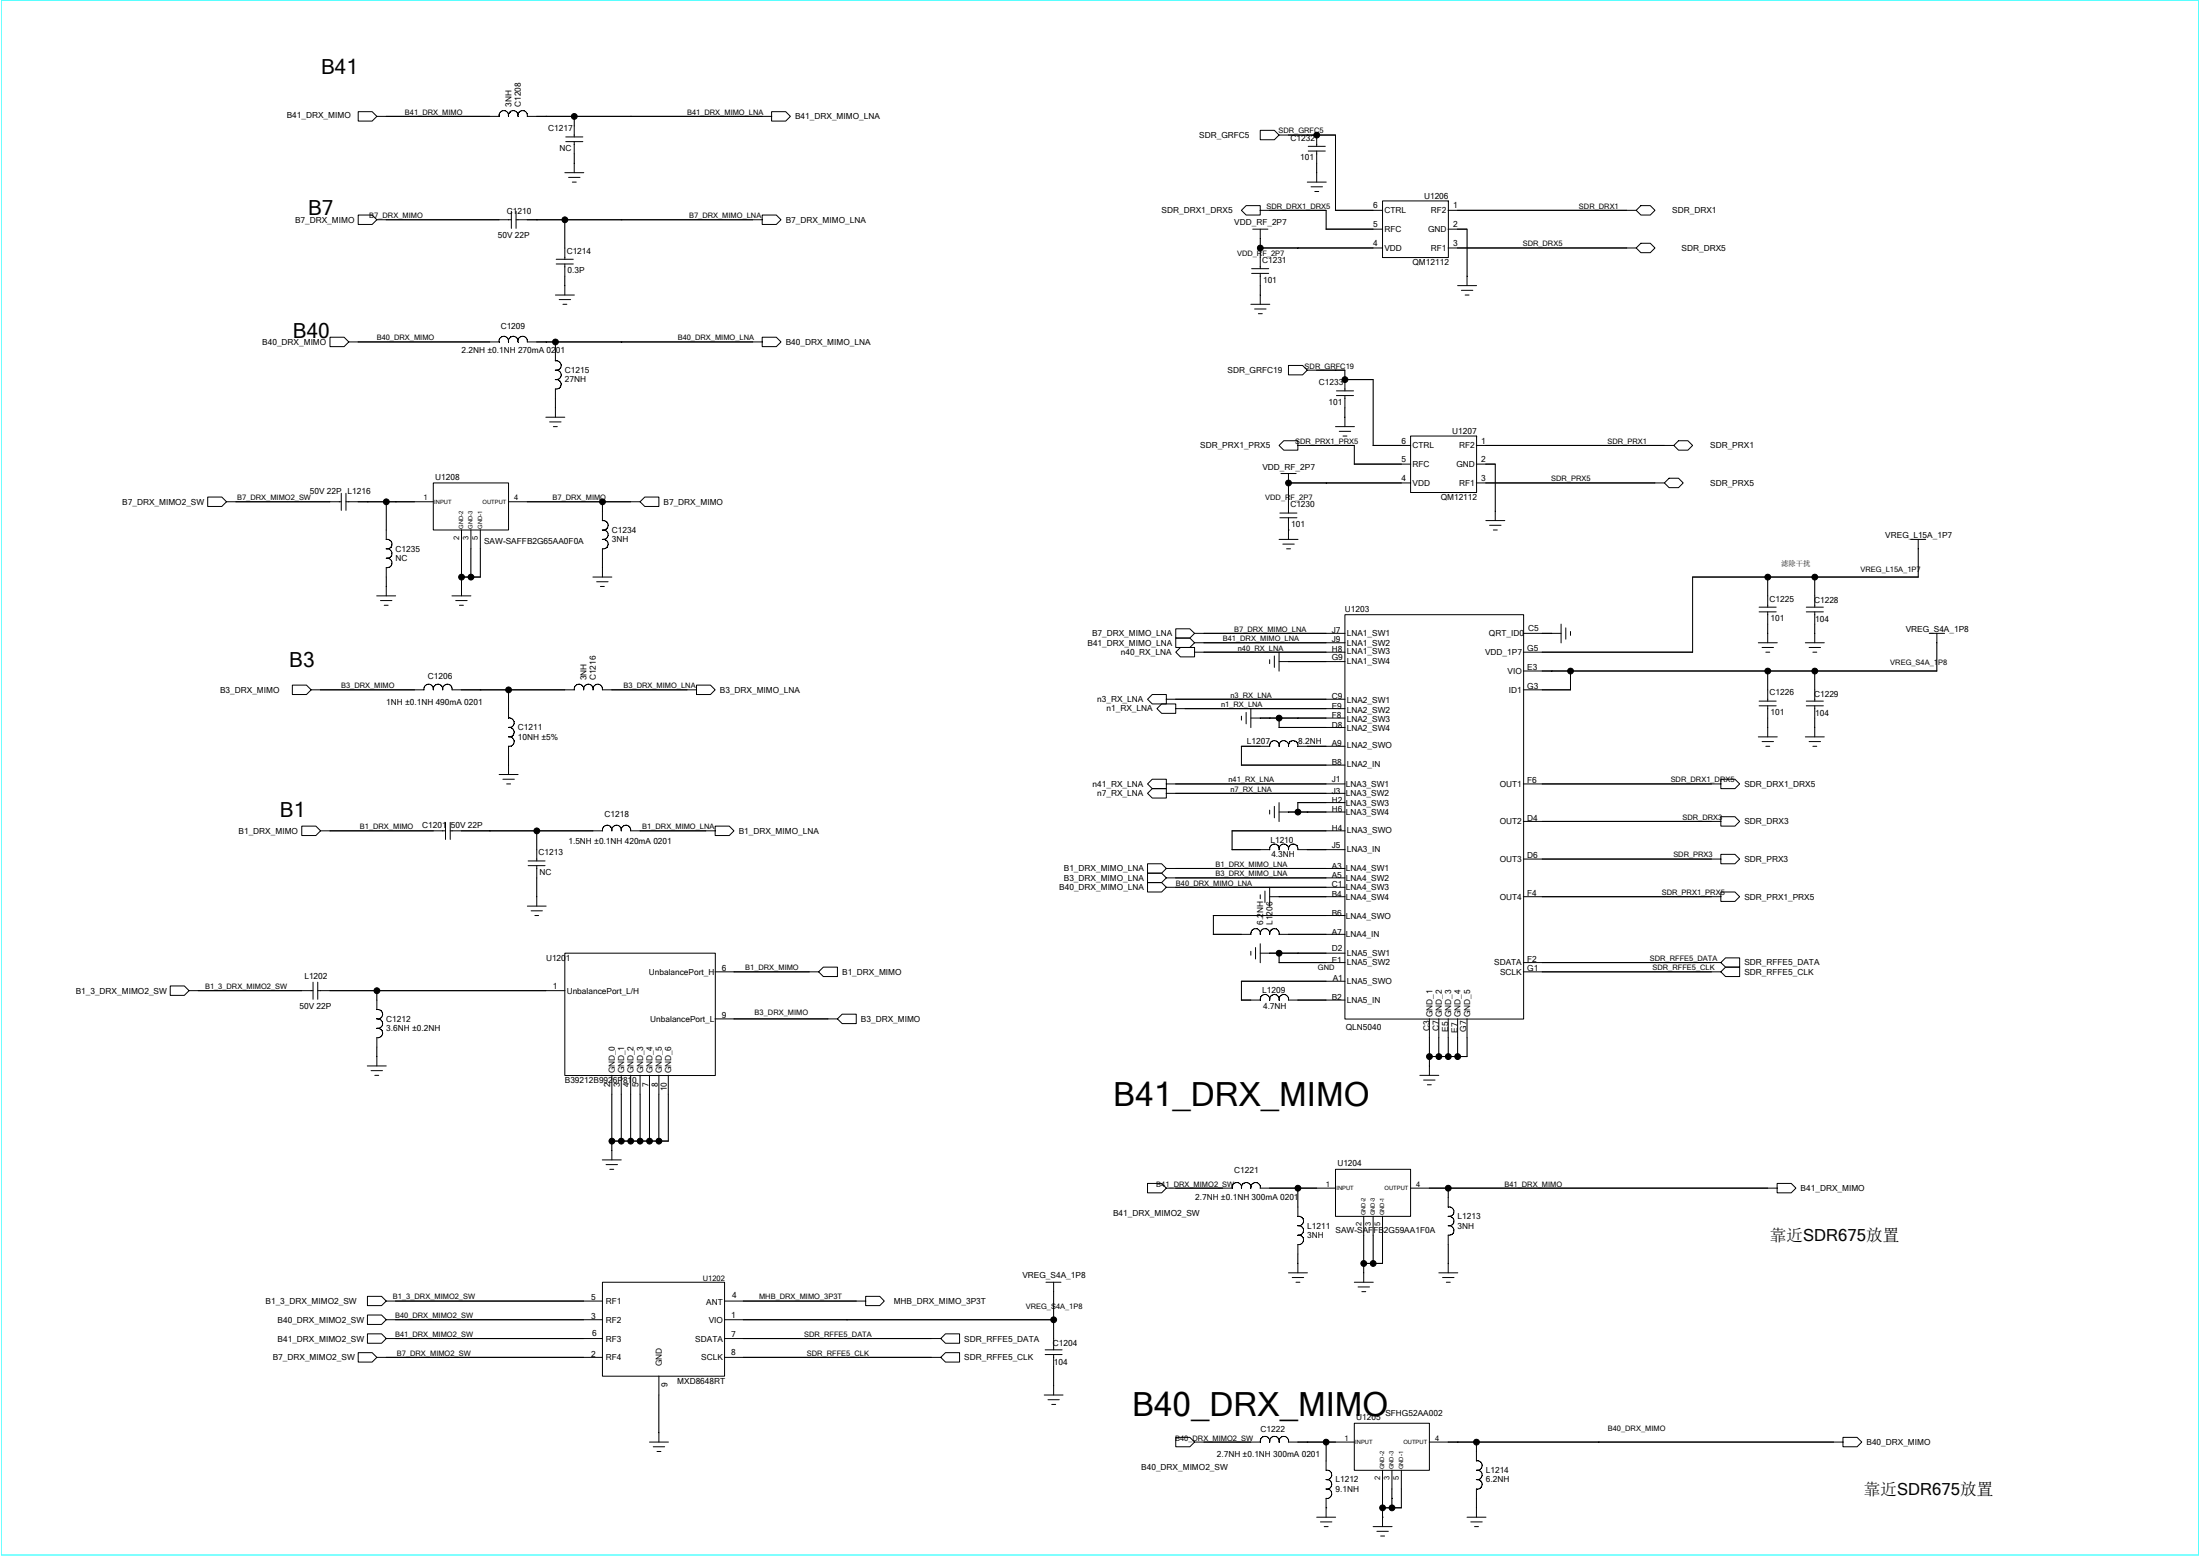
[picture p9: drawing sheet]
<svg xmlns="http://www.w3.org/2000/svg" width="297mm" height="210mm" viewBox="0 0 297 210" stroke-linecap="round" stroke-linejoin="round" font-family="sans-serif">
<path d="M.1 0h296.8v209.8h-296.8z" fill="none" stroke="#0ff" stroke-width=".14"/>
<g fill="none" stroke="#000" stroke-width=".14">
<path d="M48.4 15.1h1.8l.7 .6-.7 .6h-1.8zM68.7 15.5a.63 .63 0 0 0-.8-.6 .63 .63 0 0 0-.5 .8h-16.5M68.7 15.5v.2a.64 .64 0 0 1 .5-.8 .64 .64 0 0 1 .7 .6M69.9 15.5v.2a.64 .64 0 0 1 .6-.8 .64 .64 0 0 1 .7 .6M71.2 15.5v.2h33M76.4 19.1h2.3M76.4 18.5h2.3M77.5 15.7v2.8M77.5 19.1v4.2M104.2 15.1h1.9l.6 .6-.6 .6h-1.9zM170.2 17.6h1.9l.6 .6-.6 .7h-1.9zM172.7 18.2h7.6v10.2"/>
<path d="M176.6 19.7h2.3M177.8 18.2v1.5M48.4 29h1.8l.7 .7-.7 .6h-1.8zM50.9 29.7h18.1M69 28.5v2.3M69.7 29.7h33.2M69.7 28.5v2.3M75 39.8h2.6M75.1 35.6h2.3M75.1 35h2.3M76.3 23.3h2.5M76.3 29.7v5.3"/>
<path d="M76.3 35.6v4.2M76.8 23.9h1.5M77.3 24.6h.5M102.9 29h1.9l.6 .7-.6 .6h-1.9zM168.3 27.7h1.9v1.3h-1.9l-.7-.6zM169 36.9h2.3M169 36.3h2.3M169.1 30.9h2.1M170.1 33.5h16.6M170.1 28.4h8.9v2.5M170.2 30.9v5.4M170.2 36.9v4.2"/>
<path d="M176.5 24.6h2.6M176.6 20.4h2.3M177 25.2h1.6M177.5 25.8h.6M177.8 20.4v4.2M179 30.9h7.7M180.3 28.4h6.4M186.7 27.1h8.9v7.7h-8.9zM195.5 33.5h25.4M195.5 28.4h25.4M195.5 30.9h2.6v7.6M195.6 27.1h.1"/>
<path d="M196.8 38.5h2.6M197.3 39.2h1.6M197.8 39.8h.5M221.5 32.8h1.3l.7 .7-.7 .6h-1.3l-.6-.6zM221.5 27.7h1.3l.7 .7-.7 .6h-1.3l-.6-.6zM44.6 45.5h1.9l.6 .6-.6 .7h-1.9zM68.7 46v.1a.64 .64 0 0 1 .5-.7 .64 .64 0 0 1 .7 .6M68.7 46a.63 .63 0 0 0-.8-.6 .63 .63 0 0 0-.5 .7h-20.3M69.9 46v.1a.64 .64 0 0 1 .6-.7 .64 .64 0 0 1 .7 .6M71.2 46v.1h31.7M73.7 56.3h2.6M74.2 56.9h1.6"/>
<path d="M74.7 57.6h.5M75 50a.65 .65 0 0 1 .8 .5 .65 .65 0 0 1-.6 .7M75 48.7a.65 .65 0 0 1 .8 .5 .65 .65 0 0 1-.6 .8M75 51.2a.65 .65 0 0 1 .8 .5 .65 .65 0 0 1-.6 .8M75 46.1v2.6M75.2 52.5h-.2v3.8M75.5 40.4h1.5M76 41.1h.5M102.9 45.5h1.9l.6 .6-.6 .7h-1.9zM168.9 41.1h2.5M169.4 41.7h1.5M169.9 42.3h.5"/>
<path d="M173.3 59.5h1.9v1.2h-1.9l-.6-.6zM174 49.3h1.9l.6 .7-.6 .6h-1.9zM176.5 50h5.1v2.7M180.3 57.6h2.6M180.4 53.4h2.3M180.4 52.7h2.3M180.8 58.2h1.6M181.3 58.8h.6M181.6 51.2h3.8v8.9M181.6 53.4v4.2M190.5 58.8h8.9v7.7h-8.9zM199.4 58.8h.1"/>
<path d="M226.6 59.5h1.3l.6 .6-.6 .6h-1.3l-.6-.6zM28 67.1h1.9l.7 .6-.7 .6h-1.9zM30.6 67.7h15.5M46.1 66.6v2.3M46.7 67.7h11.8M46.7 66.6v2.3M52.1 74.1a.65 .65 0 0 1 .8 .6 .65 .65 0 0 1-.7 .6l.4 .1 .3 .4M52.1 72.8a.69 .69 0 0 1 .8 .5M52.2 67.7v5.1M52.9 75.8v.2a.6 .6 0 0 1-.7 .6v3.8M52.9 73.3a.63 .63 0 0 1-.6 .8M58.5 65.2h10.2v6.3h-10.2z"/>
<path d="M62.3 77.9h2.6M62.3 71.5v8.9M63.6 71.5v6.4M64.9 71.5v6.4M68.6 67.7h17.8M80 77.9h2.6M80.6 78.5h1.5M81.1 79.1h.5M81.3 72.8a.69 .69 0 0 1 .8 .5M81.3 70.3a.65 .65 0 0 1 .8 .5 .65 .65 0 0 1-.6 .7M81.3 71.5h.3M81.3 67.7v2.6"/>
<path d="M81.4 71.5h.2a.62 .62 0 0 1 .5 .5M81.6 74.1l-.3-.1v3.9M82.1 72l-.1 .5-.5 .3M82.1 73.3l-.1 .5-.5 .3M87.1 67.1h1.9v1.2h-1.9l-.7-.6zM172.7 72.8h2.6M172.8 69.9h2.3M172.8 69.2h2.3M172.9 63.9h2.1M173.2 73.4h1.5M173.7 74.1h.5M173.9 65.2h16.6"/>
<path d="M174 63.9v5.3M174 69.9v2.9M175.2 60.1h7.7v2.6l7.6-.1M185.4 60.1h5.1M199.3 65.2h25.4M199.3 60.1h26.7M199.3 62.6h2.6v7.7M200.6 70.3h2.6M201.1 70.9h1.6M201.6 71.5h.6M225.4 64.5h1.2l.7 .7-.7 .6h-1.2l-.7-.6zM238.7 77.9v4"/>
<path d="M245 77.9v4M258 72.8h2M259 72.8v5.1M259 77.9h-30.5v10.1M39.5 92.5h1.9l.6 .6-.6 .6h-1.9zM42 93.1h15.3M50.9 80.4h2.5M51.4 81h1.5M51.9 81.7h.5M58.5 92.9v.2M58.5 92.9a.64 .64 0 0 0-.7-.6 .64 .64 0 0 0-.6 .8M59.8 92.9a.64 .64 0 0 0-.7-.6 .64 .64 0 0 0-.6 .7"/>
<path d="M61 80.4h2.6M61 92.9v.2h16.6M61 92.9a.64 .64 0 0 0-.7-.6 .64 .64 0 0 0-.5 .8M61.5 81h1.6M62 81.7h.6M68.7 93.1v3.8a.63 .63 0 0 1 .7 .6 .63 .63 0 0 1-.6 .7M68.9 98.2h-.2a.64 .64 0 0 1 .7 .5 .64 .64 0 0 1-.6 .7M68.9 99.4h-.2a.64 .64 0 0 1 .7 .6 .64 .64 0 0 1-.6 .7M78.8 93.1a.65 .65 0 0 0-.6-.8 .65 .65 0 0 0-.7 .8M80.1 93.1a.65 .65 0 0 0-.7-.8 .65 .65 0 0 0-.6 .8M81.3 92.9v.2M81.3 92.9a.64 .64 0 0 0-.7-.6 .64 .64 0 0 0-.5 .8"/>
<path d="M94 92.5h1.9l.7 .6-.7 .6h-1.9zM94.1 93.1h-12.8M155.6 93.7h1.9v1.3h-1.9l-.7-.6zM156.8 95h1.9v1.3h-1.9l-.6-.7zM157.5 94.4h24.1M158.7 95.6h22.9M158.7 86.1h2l.6 .6-.6 .7h-2zM158.7 84.9h2l.6 .6-.6 .6h-2zM159.4 87.4h1.9v1.2h-1.9l-.7-.6zM161.3 88h20.3M167.6 96.6v.6M168.3 96.1v1.6"/>
<path d="M168.9 95.6v2.6M168.9 96.9h12.7M171.4 89v.6M171.9 99.9l.5 .2a.58 .58 0 0 1 .3 .6 .65 .65 0 0 1 .6-.8 .65 .65 0 0 1 .7 .8v-.3a.62 .62 0 0 1 .5-.5M171.9 99.9a.64 .64 0 0 0-.5 .8h-3.8M172.1 88.5v1.6M172.7 98.2h8.9M172.7 88v2.6M172.7 96.9v1.3M172.7 89.3h8.9M174.5 99.9l.5 .2 .2 .4M181.6 83h24.1v54.5h-24.1z"/>
<path d="M181.6 85.5h-20.3M181.6 86.7h-20.3M205.7 93.1h6.3M205.7 85.5h5.1M205.7 88h22.8M210.8 84.2v2.6M211.4 84.7v1.6M212 90.6v2.5M212 85.2v.5M237.4 99.4h2.6M237.4 86.7h2.6M237.5 82.6h2.3"/>
<path d="M237.5 81.9h2.3M237.5 95.2h2.3M237.5 94.6h2.3M237.9 87.4h1.6M238.4 88h.5M238.7 82.6v4.1M238.7 90.6v4M238.7 95.2v4.2M243.8 99.4h2.5M243.8 86.7h2.5M243.9 82.6h2.3M243.9 81.9h2.3"/>
<path d="M243.9 95.2h2.3M243.9 94.6h2.3M244.3 87.4h1.5M244.8 88h.5M245 82.6v4.1M245 90.6v4M245 95.2v4.2M260.5 85.5h2M261.5 85.5v5.1h-55.8M40.7 111.5h1.9l.7 .6-.7 .7h-1.9zM43.3 112.1h16.9M60.2 111v2.3"/>
<path d="M60.8 111v2.3M67.4 104.5h2.6M67.9 105.2h1.5M68.4 105.8h.5M68.7 100.7v3.8M68.7 100.7h.2M71.3 116.8h2.3M71.3 116.2h2.3M72.5 112.1v4.1M72.5 116.8v5.5M82.6 112a.63 .63 0 0 0-.7-.6 .63 .63 0 0 0-.5 .7h-20.6M83.9 112a.64 .64 0 0 0-.8-.6 .64 .64 0 0 0-.5 .7"/>
<path d="M85.1 112.1h11.5M85.2 111.9v.2M85.2 112a.64 .64 0 0 0-.8-.6 .64 .64 0 0 0-.5 .7M96.6 111.5h1.9l.6 .6-.6 .7h-1.9zM154.9 117.8h1.9l.7 .7-.7 .6h-1.9zM154.9 119.1h1.9l.7 .6-.7 .7h-1.9zM154.9 116.6h1.9l.7 .6-.7 .6h-1.9zM155.6 106.4h1.9v1.3h-1.9l-.7-.6zM155.6 105.2h1.9v1.2h-1.9l-.7-.6zM157.5 119.7h24.1M166.3 114.7h5.1M166.3 112.1h15.3"/>
<path d="M166.3 112.1v2.6M167.6 103.3h14M167.6 100.7v2.6M171.4 119.7v2.6M171.4 109.3v.6M172.1 108.8v1.6M172.7 114.7a.65 .65 0 0 0-.7-.8 .65 .65 0 0 0-.6 .8M172.7 108.3v2.6M172.7 109.6h8.9M174 114.7a.65 .65 0 0 0-.7-.8 .65 .65 0 0 0-.6 .8M175.2 100.5v.2h6.4M175.2 114.5v.2h6.4"/>
<path d="M175.2 114.5a.64 .64 0 0 0-.7-.6 .64 .64 0 0 0-.5 .8M181.6 108.3h-6.4v1.3M181.6 105.8h-24.1M181.6 118.5h-24.1M181.6 117.2h-24.1M181.6 107.1h-24.1M232.3 110.2h1.9l.7 .6-.7 .7h-1.9zM232.3 105.2h1.9l.7 .6-.7 .6h-1.9zM232.3 115.3h1.9l.7 .6-.7 .7h-1.9zM232.4 105.8h-26.7M232.4 110.8h-26.7M232.4 115.9h-26.7"/>
<path d="M237.9 100.1h1.6M238.4 100.7h.5M244.3 100.1h1.5M244.8 100.7h.5M23 133.1h1.9l.6 .6-.6 .6h-1.9zM25.5 133.7h16.8M42.3 132.5v2.4M42.9 133.7h33.4M42.9 132.5v2.4M50.9 136.2a.65 .65 0 0 1 .8 .7 .65 .65 0 0 1-.8 .6 .65 .65 0 0 1 .7 .5 .65 .65 0 0 1-.5 .8M50.9 138.8h.2M50.9 133.7v2.5"/>
<path d="M51 138.8a.64 .64 0 0 1 .7 .6 .64 .64 0 0 1-.6 .6M71.2 122.3h2.5M71.7 122.9h1.5M72.2 123.5h.5M76.3 128.6h20.3v16.5h-20.3zM96.5 137.5h16.6M110.5 131.1h-14M111.2 130.5h1.9v1.3h-1.9l-.7-.7zM113.1 137.5l.6-.6h1.9v1.2h-1.9zM167.6 132.4h14M167.6 132.4v2.6M168.9 128.4v.5"/>
<path d="M169.5 127.9v1.5M170.2 127.4v2.5M170.2 128.6h11.4M170.2 120.8v.5M170.2 135h-2.6M170.6 125.3a.65 .65 0 0 1 .8 .8v-.3a.62 .62 0 0 1 .5-.5M170.7 125.3a.69 .69 0 0 0-.5 .8 .65 .65 0 0 0-.7-.8 .65 .65 0 0 0-.6 .8M170.8 120.2v1.6M171.4 135a.65 .65 0 0 0-.6-.8 .65 .65 0 0 0-.6 .8M171.4 121h10.2M171.9 125.3a.65 .65 0 0 1 .8 .8h8.9M172.7 135a.65 .65 0 0 0-.7-.8 .65 .65 0 0 0-.6 .8"/>
<path d="M172.7 128.6v1.3M173.9 135h7.7M174 135a.65 .65 0 0 0-.7-.8 .65 .65 0 0 0-.6 .8M181.6 129.9h-8.9M181.6 123.5h-17.8v2.6h5.1M193 137.5v7.6M194.3 137.5v5.1M195.5 137.5v5.1M196.8 137.5v5.1M198.1 137.5v5.1M205.7 131.1h26.7M205.7 129.9h26.7"/>
<path d="M232.3 120.4h1.9l.7 .6-.7 .6h-1.9zM232.3 131.1l.7-.6h1.9v1.3h-1.9zM232.3 129.9l.7-.6h1.9v1.2h-1.9zM232.4 121h-26.7M49.6 143.8h2.6M50.1 144.5h1.5M50.6 145.1h.5M50.9 140v3.8M50.9 140h.2M81.3 156.5h2.6M81.8 157.2h1.6M82.3 157.8h.6"/>
<path d="M82.6 154h7.6M82.6 145.1v11.4M83.9 145.1v8.9M85.2 145.1v8.9M86.4 145.1v8.9M87.7 145.1v8.9M89 145.1v8.9M90.2 145.1v8.9M154.9 159.7h1.9l.7 .6-.7 .7h-1.9zM180.3 157.8h10.2v6.3h-10.2zM191.7 145.1h2.6M192.2 145.8h1.6"/>
<path d="M192.7 146.4h.5M193 142.6h5.1M239.9 159.7h1.9l.7 .6-.7 .7h-1.9zM49.6 177.5h1.9l.7 .6-.7 .6h-1.9zM49.6 174.9h1.9l.7 .7-.7 .6h-1.9zM52.1 175.6h29.3M52.1 178.1h29.3M81.3 173h16.5v12.7h-16.5zM97.8 178.1h44.5M116.9 174.9h1.9l.6 .7-.6 .6h-1.9zM116.9 175.6h-19.1M141.2 173h2.1"/>
<path d="M142.3 173v9.2M157.5 160.3h8.9M167.6 160.3a.65 .65 0 0 0-.6-.7 .65 .65 0 0 0-.7 .8M168.9 160.3a.65 .65 0 0 0-.7-.7 .65 .65 0 0 0-.6 .8M170.1 160.3h10.2M170.2 160.3a.65 .65 0 0 0-.7-.7 .65 .65 0 0 0-.6 .8M174 171.8h2.5M174.5 172.4h1.5M175 173h.5M175.2 164.1a.69 .69 0 0 1 .8 .6M175.2 160.3v3.9M175.2 167.9v3.9"/>
<path d="M175.2 168h.2M175.4 165.4h-.2l.5 .1 .3 .4M175.4 166.7h-.2a.64 .64 0 0 1 .8 .5 .64 .64 0 0 1-.6 .8M176 164.6l-.1 .6-.5 .2M176 165.9l-.1 .5-.5 .3M182.9 173h2.5M183.4 173.7h1.5M183.9 174.3h.5M184.1 170.5h2.6M184.1 164.1v8.9M185.4 164.1v6.4M186.7 164.1v6.4"/>
<path d="M194.3 171.8h2.5M194.8 172.4h1.5M195.3 173h.5M195.5 164.1a.69 .69 0 0 1 .8 .6M195.5 162.9a.65 .65 0 0 1 .8 .5 .65 .65 0 0 1-.6 .7M195.5 160.3v2.6M196.3 165.9v.2a.6 .6 0 0 1-.8 .6v5.1M196.3 164.6a.65 .65 0 0 1-.8 .8l.5 .1 .3 .4M240 160.3h-49.6M48.4 182.5h1.8l.7 .7-.7 .6h-1.8zM49.6 180h1.9l.7 .6-.7 .7h-1.9zM50.9 183.2h30.5"/>
<path d="M52.1 180.6h29.3M87.7 194.6h2.6M88.2 195.2h1.5M88.7 195.9h.5M89 185.7v8.9M97.8 183.2h29.2M97.8 180.6h29.2M127 183.2l.7-.7h1.9v1.3h-1.9zM127.7 180h1.9v1.3h-1.9l-.7-.7zM141 188.3h2.5M141.1 182.8h2.3M141.1 182.2h2.3"/>
<path d="M141.5 188.9h1.5M142 189.5h.5M142.3 182.8v5.5M158.7 194h2l.6 .6-.6 .6h-2zM161.3 194.6h8.9M170.6 193.8a.65 .65 0 0 1 .8 .8M170.7 193.8a.69 .69 0 0 0-.5 .8M171.9 193.8a.65 .65 0 0 1 .8 .8M171.9 193.8a.69 .69 0 0 0-.5 .8M173.9 194.6h9M174 194.6a.65 .65 0 0 0-.7-.8 .65 .65 0 0 0-.6 .8M179 198.4a.64 .64 0 0 1 .8 .7 .64 .64 0 0 1-.8 .6 .65 .65 0 0 1 .8 .6 .65 .65 0 0 1-.8 .6 .64 .64 0 0 1 .8 .6 .64 .64 0 0 1-.8 .7v2.5"/>
<path d="M179 194.6v3.8M182.9 192.1h10.1v6.3h-10.1zM186.7 198.4v7.6M187.9 198.4v5.1M189.2 198.4v5.1M199.3 199.7h.1M199.3 194.6v2.6l.3-.1a.62 .62 0 0 1 .5 .5M199.3 199.7a.65 .65 0 0 1 .8 .6 .65 .65 0 0 1-.8 .6M199.6 198.4h-.3h.3a.62 .62 0 0 1 .5 .5M200.1 197.6l-.1 .6-.5 .2M200.1 198.9l-.1 .5-.5 .3M248.8 194h1.9l.7 .6-.7 .6h-1.9z"/>
<path d="M248.9 194.6h-55.9M177.8 204.7h2.5M178.3 205.4h1.5M178.8 206h.5M185.4 206h2.6M185.9 206.7h1.5M186.4 207.3h.5M186.6 203.5h2.6M198.1 204.7h2.5M198.6 205.4h1.5M199.1 206h.5M199.3 200.9v3.8"/>
<circle cx="77.5" cy="15.7" r=".39"/>
<circle cx="177.8" cy="18.2" r=".39"/>
<circle cx="76.3" cy="29.7" r=".39"/>
<circle cx="170.2" cy="33.5" r=".39"/>
<circle cx="75" cy="46.2" r=".39"/>
<circle cx="181.6" cy="51.2" r=".39"/>
<circle cx="52.2" cy="67.7" r=".39"/>
<circle cx="62.3" cy="77.9" r=".39"/>
<circle cx="63.6" cy="77.9" r=".39"/>
<circle cx="81.3" cy="67.7" r=".39"/>
<circle cx="174" cy="65.2" r=".39"/>
<circle cx="238.7" cy="77.9" r=".39"/>
<circle cx="245" cy="77.9" r=".39"/>
<circle cx="68.7" cy="93.1" r=".39"/>
<circle cx="172.7" cy="96.9" r=".39"/>
<circle cx="212.1" cy="90.6" r=".39"/>
<circle cx="238.7" cy="90.6" r=".39"/>
<circle cx="245" cy="90.6" r=".39"/>
<circle cx="72.5" cy="112.1" r=".39"/>
<circle cx="175.2" cy="109.6" r=".39"/>
<circle cx="50.9" cy="133.7" r=".39"/>
<circle cx="172.7" cy="128.6" r=".39"/>
<circle cx="82.6" cy="154" r=".39"/>
<circle cx="83.9" cy="154" r=".39"/>
<circle cx="85.2" cy="154" r=".39"/>
<circle cx="86.4" cy="154" r=".39"/>
<circle cx="87.7" cy="154" r=".39"/>
<circle cx="89" cy="154" r=".39"/>
<circle cx="193" cy="142.6" r=".39"/>
<circle cx="194.3" cy="142.6" r=".39"/>
<circle cx="195.5" cy="142.6" r=".39"/>
<circle cx="196.8" cy="142.6" r=".39"/>
<circle cx="142.3" cy="178.1" r=".39"/>
<circle cx="175.2" cy="160.3" r=".39"/>
<circle cx="184.1" cy="170.5" r=".39"/>
<circle cx="185.4" cy="170.5" r=".39"/>
<circle cx="195.5" cy="160.3" r=".39"/>
<circle cx="179.1" cy="194.6" r=".39"/>
<circle cx="199.4" cy="194.6" r=".39"/>
<circle cx="186.7" cy="203.5" r=".39"/>
<circle cx="187.9" cy="203.5" r=".39"/>
</g>
<g fill="#000">
<path d="M72.5 15.7h1.2zM77.5 15.7v1.3zM176.5 18.2h1.3zM71.2 29.7h1.3zM76.3 37.3v1.2zM77.5 20.8v1.2zM170.2 38.5v1.3zM170.2 32.2v1.3zM170.2 33.5v1.2zM177.8 22v1.3zM196.8 30.9h1.3zM72.5 46.1h1.2z"/>
<path d="M73.7 46.1h1.3zM75 53.8v1.2zM75 46.1v1.3zM180.3 50h1.3zM181.6 50v1.2zM181.6 55v1.3zM48.4 67.7h1.2zM52.2 67.7h1.2zM52.2 77.9v1.2zM62.3 77.9v1.2zM62.3 77.9h1.3zM63.6 77.9h1.3z"/>
<path d="M81.3 75.3v1.3zM81.3 67.7v1.3zM200.6 62.6h1.3zM170.2 96.9h1.2zM171.4 96.9h1.3zM172.7 96.9v1.3zM208.2 85.5h1.3zM208.2 90.6h1.3zM238.7 84.2v1.3zM238.7 96.9v1.3zM245 84.2v1.3zM245 96.9v1.3z"/>
<path d="M68.7 102v1.3zM174 109.6h1.2zM175.2 109.6h1.3zM175.2 108.3v1.3zM50.9 133.7v1.3zM167.6 135h1.3zM171.4 128.6h1.3zM172.7 128.6v1.3zM50.9 141.3v1.3zM82.6 154v1.3zM82.6 154h1.3zM83.9 154h1.3z"/>
<path d="M85.2 154h1.2zM86.4 154h1.3zM87.7 154h1.3zM89 154h1.2zM193 142.6v1.2zM193 142.6h1.3zM194.3 142.6h1.2zM195.5 142.6h1.3zM196.8 142.6h1.3zM175.2 169.2v1.3zM184.1 170.5v1.3zM184.1 170.5h1.3z"/>
<path d="M185.4 170.5h1.3zM195.5 160.3v1.3zM175.2 194.6h1.3zM179 194.6h1.3zM195.5 194.6h1.3zM199.3 194.6v1.3zM186.7 203.5v1.2zM186.7 203.5h1.2zM187.9 200.9v1.3zM187.9 202.2v1.3zM187.9 203.5h1.3zM199.3 202.2v1.3z"/>
</g>
<g fill="#000">
<circle cx="77.5" cy="15.7" r=".4"/>
<circle cx="177.8" cy="18.2" r=".4"/>
<circle cx="76.3" cy="29.7" r=".4"/>
<circle cx="170.2" cy="33.5" r=".4"/>
<circle cx="75" cy="46.1" r=".4"/>
<circle cx="181.6" cy="51.2" r=".4"/>
<circle cx="52.2" cy="67.7" r=".4"/>
<circle cx="62.3" cy="77.9" r=".4"/>
<circle cx="63.6" cy="77.9" r=".4"/>
<circle cx="81.3" cy="67.7" r=".4"/>
<circle cx="174" cy="65.2" r=".4"/>
<circle cx="238.7" cy="77.9" r=".4"/>
<circle cx="245" cy="77.9" r=".4"/>
<circle cx="68.7" cy="93.1" r=".4"/>
<circle cx="172.7" cy="96.9" r=".4"/>
<circle cx="212" cy="90.6" r=".4"/>
<circle cx="238.7" cy="90.6" r=".4"/>
<circle cx="245" cy="90.6" r=".4"/>
<circle cx="72.5" cy="112.1" r=".4"/>
<circle cx="175.2" cy="109.6" r=".4"/>
<circle cx="50.9" cy="133.7" r=".4"/>
<circle cx="172.7" cy="128.6" r=".4"/>
<circle cx="82.6" cy="154" r=".4"/>
<circle cx="83.9" cy="154" r=".4"/>
<circle cx="85.2" cy="154" r=".4"/>
<circle cx="86.4" cy="154" r=".4"/>
<circle cx="87.7" cy="154" r=".4"/>
<circle cx="89" cy="154" r=".4"/>
<circle cx="193" cy="142.6" r=".4"/>
<circle cx="194.3" cy="142.6" r=".4"/>
<circle cx="195.5" cy="142.6" r=".4"/>
<circle cx="196.8" cy="142.6" r=".4"/>
<circle cx="142.3" cy="178.1" r=".4"/>
<circle cx="175.2" cy="160.3" r=".4"/>
<circle cx="184.1" cy="170.5" r=".4"/>
<circle cx="185.4" cy="170.5" r=".4"/>
<circle cx="195.5" cy="160.3" r=".4"/>
<circle cx="179" cy="194.6" r=".4"/>
<circle cx="199.3" cy="194.6" r=".4"/>
<circle cx="186.7" cy="203.5" r=".4"/>
<circle cx="187.9" cy="203.5" r=".4"/>
</g>
<g font-size="4.5">
<text x="150.3" y="149.2">B41_DRX_MIMO</text>
<text x="152.8" y="191.1">B40_DRX_MIMO</text>
</g>
<g font-size="2.8">
<text x="43.3" y="10">B41</text>
<text x="41.6" y="29.1">B7</text>
<text x="39.5" y="45.6">B40</text>
<text x="39" y="90">B3</text>
<text x="37.8" y="110.3">B1</text>
</g>
<g font-size="2.2">
<text x="239" y="167.5">靠近SDR675放置</text>
<text x="251.6" y="201.7">靠近SDR675放置</text>
</g>
<g font-size="1.1">
<text x="38.7" y="16">B41_DRX_MIMO</text>
<text x="69" y="14.4" transform="rotate(-90 69 14.4)">3NH</text>
<text x="70.3" y="14.4" transform="rotate(-90 70.3 14.4)">C1208</text>
<text x="74" y="17.7">C1217</text>
<text x="107.4" y="16.1">B41_DRX_MIMO_LNA</text>
<text x="75.5" y="20.4">NC</text>
<text x="161.9" y="18.6">SDR_GRFC5</text>
<text x="174.3" y="19">C1232</text>
<text x="175.6" y="21.7">101</text>
<text x="68.4" y="28.9">C1210</text>
<text x="156.8" y="28.8">SDR_DRX1_DRX5</text>
<text x="185.4" y="28.1">6</text>
<text x="186.9" y="28.8">CTRL</text>
<text x="192.3" y="26.9">U1206</text>
<text x="193.2" y="28.8">RF2</text>
<text x="196.2" y="28.1">1</text>
<text x="225.8" y="28.8">SDR_DRX1</text>
<text x="39.8" y="30">B7_DRX_MIMO</text>
<text x="67.2" y="32.1">50V 22P</text>
<text x="76.5" y="34.2">C1214</text>
<text x="106.1" y="30">B7_DRX_MIMO_LNA</text>
<text x="166.6" y="30.4">VDD_RF_2P7</text>
<text x="170.4" y="35.5">C1231</text>
<text x="185.4" y="33.2">4</text>
<text x="185.4" y="30.7">5</text>
<text x="186.9" y="31.3">RFC</text>
<text x="186.9" y="33.8">VDD</text>
<text x="190.7" y="35.8">QM12112</text>
<text x="192.8" y="31.3">GND</text>
<text x="193.2" y="33.8">RF1</text>
<text x="196.2" y="33.2">3</text>
<text x="196.2" y="30.7">2</text>
<text x="227.1" y="33.8">SDR_DRX5</text>
<text x="76.6" y="36.9">0.3P</text>
<text x="170.5" y="38.2">101</text>
<text x="35.4" y="46.5">B40_DRX_MIMO</text>
<text x="62.3" y="47.6">2.2NH ±0.1NH 270mA 0201</text>
<text x="67.6" y="44.4">C1209</text>
<text x="106.1" y="46.5">B40_DRX_MIMO_LNA</text>
<text x="76.3" y="51.6">27NH</text>
<text x="76.3" y="50.3">C1215</text>
<text x="165.7" y="50.3">SDR_GRFC19</text>
<text x="178.1" y="52">C1233</text>
<text x="179.4" y="54.7">101</text>
<text x="189.2" y="59.9">6</text>
<text x="196.1" y="58.6">U1207</text>
<text x="200" y="59.9">1</text>
<text x="58.8" y="64.8">U1208</text>
<text x="162" y="60.5">SDR_PRX1_PRX5</text>
<text x="170.5" y="63.4">VDD_RF_2P7</text>
<text x="189.2" y="64.9">4</text>
<text x="189.2" y="62.4">5</text>
<text x="190.7" y="60.5">CTRL</text>
<text x="190.7" y="63">RFC</text>
<text x="190.7" y="65.6">VDD</text>
<text x="196.6" y="63">GND</text>
<text x="197" y="60.5">RF2</text>
<text x="197" y="65.6">RF1</text>
<text x="200" y="64.9">3</text>
<text x="200" y="62.4">2</text>
<text x="230.9" y="65.6">SDR_PRX5</text>
<text x="230.9" y="60.5">SDR_PRX1</text>
<text x="16.5" y="68.1">B7_DRX_MIMO2_SW</text>
<text x="41.8" y="66.7">50V 22P</text>
<text x="46.9" y="66.7">L1216</text>
<text x="82.6" y="71.9">C1234</text>
<text x="89.6" y="68.1">B7_DRX_MIMO</text>
<text x="174.2" y="68.5">C1230</text>
<text x="174.3" y="71.1">101</text>
<text x="194.5" y="67.5">QM12112</text>
<text x="53.4" y="74.4">C1235</text>
<text x="53.4" y="75.7">NC</text>
<text x="65.4" y="73.4">SAW-SAFFB2G65AA0F0A</text>
<text x="82.6" y="73.2">3NH</text>
<text x="254.5" y="72.6">VREG_L15A_1P7</text>
<text x="181.6" y="82.6">U1203</text>
<text x="238.9" y="81.2">C1225</text>
<text x="239.1" y="83.8">101</text>
<text x="244.9" y="81.4">C1228</text>
<text x="245.1" y="84">104</text>
<text x="146.8" y="87.1">B41_DRX_MIMO_LNA</text>
<text x="147.4" y="85.9">B7_DRX_MIMO_LNA</text>
<text x="151.3" y="88.4">n40_RX_LNA</text>
<text x="179.8" y="89">G9</text>
<text x="179.8" y="88">H8</text>
<text x="179.8" y="85.4">J7</text>
<text x="179.8" y="86.6">J9</text>
<text x="181.8" y="88.3">LNA1_SW3</text>
<text x="181.8" y="89.6">LNA1_SW4</text>
<text x="181.8" y="87.1">LNA1_SW2</text>
<text x="181.8" y="85.9">LNA1_SW1</text>
<text x="200.5" y="88.4">VDD_1P7</text>
<text x="201" y="85.9">QRT_ID0</text>
<text x="206.2" y="87.9">G5</text>
<text x="206.3" y="85.1">C5</text>
<text x="257.3" y="85.2">VREG_S4A_1P8</text>
<text x="29.7" y="93.5">B3_DRX_MIMO</text>
<text x="52.2" y="95.1">1NH ±0.1NH 490mA 0201</text>
<text x="57.8" y="91.6">C1206</text>
<text x="79.2" y="91.8" transform="rotate(-90 79.2 91.8)">3NH</text>
<text x="80.5" y="91.8" transform="rotate(-90 80.5 91.8)">C1216</text>
<text x="97.2" y="93.5">B3_DRX_MIMO_LNA</text>
<text x="148.1" y="94.8">n3_RX_LNA</text>
<text x="179.8" y="95.7">E9</text>
<text x="179.8" y="94.4">C9</text>
<text x="181.8" y="94.9">LNA2_SW1</text>
<text x="203.6" y="91">VIO</text>
<text x="203.7" y="93.5">ID1</text>
<text x="206.2" y="93">G3</text>
<text x="206.2" y="90.4">E3</text>
<text x="238.9" y="93.9">C1226</text>
<text x="244.9" y="94.1">C1229</text>
<text x="69.9" y="99.8">10NH ±5%</text>
<text x="69.9" y="98.6">C1211</text>
<text x="149.4" y="96">n1_RX_LNA</text>
<text x="168.4" y="100.5">L1207</text>
<text x="175.3" y="100.5">8.2NH</text>
<text x="179.8" y="98.2">D8</text>
<text x="179.8" y="96.9">F8</text>
<text x="179.8" y="100.7">A9</text>
<text x="181.8" y="101">LNA2_SWO</text>
<text x="181.8" y="96.2">LNA2_SW2</text>
<text x="181.8" y="97.4">LNA2_SW3</text>
<text x="181.8" y="98.7">LNA2_SW4</text>
<text x="239.1" y="96.5">101</text>
<text x="245.1" y="96.6">104</text>
<text x="147.5" y="106.2">n41_RX_LNA</text>
<text x="148.1" y="107.5">n7_RX_LNA</text>
<text x="179.8" y="103.3">B8</text>
<text x="179.8" y="105.6">J1</text>
<text x="179.8" y="107.1">J3</text>
<text x="181.7" y="107.5">LNA3_SW2</text>
<text x="181.7" y="106.2">LNA3_SW1</text>
<text x="181.8" y="103.5">LNA2_IN</text>
<text x="202.5" y="106.2">OUT1</text>
<text x="206.2" y="105.7">F6</text>
<text x="235.5" y="106.2">SDR_DRX1_DRX5</text>
<text x="32.2" y="112.5">B1_DRX_MIMO</text>
<text x="57" y="111.7">C1201</text>
<text x="60.9" y="111.7">50V 22P</text>
<text x="76.7" y="113.9">1.5NH ±0.1NH 420mA 0201</text>
<text x="81.6" y="110.2">C1218</text>
<text x="99.7" y="112.5">B1_DRX_MIMO_LNA</text>
<text x="171.5" y="113.7">L1210</text>
<text x="179.8" y="112.1">H4</text>
<text x="179.8" y="108.3">H2</text>
<text x="179.8" y="109.6">H6</text>
<text x="181.7" y="110">LNA3_SW4</text>
<text x="181.7" y="108.7">LNA3_SW3</text>
<text x="181.8" y="112.4">LNA3_SWO</text>
<text x="202.5" y="111.2">OUT2</text>
<text x="206.2" y="110.7">D4</text>
<text x="235.5" y="111.2">SDR_DRX3</text>
<text x="72.7" y="115.4">C1213</text>
<text x="72.8" y="118.1">NC</text>
<text x="143.6" y="117.6">B1_DRX_MIMO_LNA</text>
<text x="143.6" y="118.9">B3_DRX_MIMO_LNA</text>
<text x="171.7" y="115.7">4.3NH</text>
<text x="179.8" y="114.4">J5</text>
<text x="179.8" y="117.2">A3</text>
<text x="179.8" y="118.5">A5</text>
<text x="179.8" y="119.8">C1</text>
<text x="181.7" y="118.9">LNA4_SW2</text>
<text x="181.7" y="117.6">LNA4_SW1</text>
<text x="181.8" y="114.9">LNA3_IN</text>
<text x="202.5" y="116.3">OUT3</text>
<text x="206.2" y="115.8">D6</text>
<text x="235.5" y="116.3">SDR_PRX3</text>
<text x="143" y="120.1">B40_DRX_MIMO_LNA</text>
<text x="170.5" y="124.8" transform="rotate(-90 170.5 124.8)">6.2NH</text>
<text x="171.8" y="124.8" transform="rotate(-90 171.8 124.8)">L1206</text>
<text x="179.8" y="123.6">B6</text>
<text x="179.8" y="121">B4</text>
<text x="181.7" y="121.4">LNA4_SW4</text>
<text x="181.7" y="120.1">LNA4_SW3</text>
<text x="181.7" y="124">LNA4_SWO</text>
<text x="202.5" y="121.4">OUT4</text>
<text x="206.2" y="120.9">F4</text>
<text x="235.5" y="121.4">SDR_PRX1_PRX5</text>
<text x="73.7" y="129.6">U1201</text>
<text x="87.6" y="131.5">UnbalancePort_H</text>
<text x="97.4" y="131">6</text>
<text x="113.7" y="131.5">B1_DRX_MIMO</text>
<text x="179.8" y="128.4">D2</text>
<text x="179.8" y="129.9">E1</text>
<text x="179.8" y="126.1">A7</text>
<text x="181.7" y="126.5">LNA4_IN</text>
<text x="181.8" y="130.3">LNA5_SW2</text>
<text x="181.8" y="129">LNA5_SW1</text>
<text x="201.7" y="130.3">SDATA</text>
<text x="202.5" y="131.5">SCLK</text>
<text x="206.2" y="131">G1</text>
<text x="206.2" y="129.8">F2</text>
<text x="235.5" y="131.5">SDR_RFFE5_CLK</text>
<text x="235.5" y="130.3">SDR_RFFE5_DATA</text>
<text x="10.2" y="134.1">B1_3_DRX_MIMO2_SW</text>
<text x="40.4" y="136.1">50V 22P</text>
<text x="41.1" y="132.1">L1202</text>
<text x="52.2" y="137.9">C1212</text>
<text x="74.6" y="133.5">1</text>
<text x="76.5" y="134.1">UnbalancePort_L/H</text>
<text x="87.8" y="137.9">UnbalancePort_L</text>
<text x="97.4" y="137.4">9</text>
<text x="116.2" y="137.9">B3_DRX_MIMO</text>
<text x="170.4" y="134">L1209</text>
<text x="170.5" y="136.2">4.7NH</text>
<text x="179.8" y="135">B2</text>
<text x="179.9" y="132.4">A1</text>
<text x="181.8" y="132.8">LNA5_SWO</text>
<text x="181.8" y="135.3">LNA5_IN</text>
<text x="193.4" y="137.2" transform="rotate(-90 193.4 137.2)">GND_1</text>
<text x="194.7" y="137.2" transform="rotate(-90 194.7 137.2)">GND_2</text>
<text x="195.9" y="137.2" transform="rotate(-90 195.9 137.2)">GND_3</text>
<text x="197.2" y="137.2" transform="rotate(-90 197.2 137.2)">GND_4</text>
<text x="198.5" y="137.2" transform="rotate(-90 198.5 137.2)">GND_5</text>
<text x="52.2" y="139.1">3.6NH ±0.2NH</text>
<text x="181.7" y="139">QLN5040</text>
<text x="193" y="139.2" transform="rotate(-90 193 139.2)">C3</text>
<text x="194.3" y="139.2" transform="rotate(-90 194.3 139.2)">C7</text>
<text x="195.5" y="139.3" transform="rotate(-90 195.5 139.3)">E5</text>
<text x="196.8" y="139.4" transform="rotate(-90 196.8 139.4)">E7</text>
<text x="197.9" y="139.3" transform="rotate(-90 197.9 139.3)">G7</text>
<text x="76.3" y="146.1">B39212B9926P810</text>
<text x="82.4" y="146.6" transform="rotate(-90 82.4 146.6)">2</text>
<text x="83" y="144.9" transform="rotate(-90 83 144.9)">GND_0</text>
<text x="83.7" y="146.6" transform="rotate(-90 83.7 146.6)">3</text>
<text x="84.3" y="144.9" transform="rotate(-90 84.3 144.9)">GND_1</text>
<text x="84.9" y="146.6" transform="rotate(-90 84.9 146.6)">4</text>
<text x="85.6" y="144.9" transform="rotate(-90 85.6 144.9)">GND_2</text>
<text x="86.2" y="146.6" transform="rotate(-90 86.2 146.6)">5</text>
<text x="86.8" y="144.9" transform="rotate(-90 86.8 144.9)">GND_3</text>
<text x="87.6" y="146.6" transform="rotate(-90 87.6 146.6)">7</text>
<text x="88.1" y="144.9" transform="rotate(-90 88.1 144.9)">GND_4</text>
<text x="88.8" y="146.6" transform="rotate(-90 88.8 146.6)">8</text>
<text x="89.4" y="144.9" transform="rotate(-90 89.4 144.9)">GND_5</text>
<text x="90" y="147.3" transform="rotate(-90 90 147.3)">10</text>
<text x="90.6" y="144.9" transform="rotate(-90 90.6 144.9)">GND_6</text>
<text x="161.4" y="161.9">2.7NH ±0.1NH 300mA 0201</text>
<text x="166.6" y="158.3">C1221</text>
<text x="180.6" y="157.4">U1204</text>
<text x="243.1" y="160.7">B41_DRX_MIMO</text>
<text x="150.3" y="164.1">B41_DRX_MIMO2_SW</text>
<text x="176.5" y="167.1">3NH</text>
<text x="176.5" y="165.8">L1211</text>
<text x="180.3" y="166.4">SAW-SAFFB2G59AA1F0A</text>
<text x="196.8" y="164.5">L1213</text>
<text x="196.8" y="165.8">3NH</text>
<text x="138" y="172.5">VREG_S4A_1P8</text>
<text x="35.9" y="176">B1_3_DRX_MIMO2_SW</text>
<text x="37.5" y="178.5">B40_DRX_MIMO2_SW</text>
<text x="79.8" y="175.5">5</text>
<text x="79.8" y="178">3</text>
<text x="81.8" y="176">RF1</text>
<text x="81.8" y="178.5">RF2</text>
<text x="95.4" y="176.1">ANT</text>
<text x="95.7" y="178.5">VIO</text>
<text x="98.7" y="177.8">1</text>
<text x="98.8" y="175.2">4</text>
<text x="120.7" y="176">MHB_DRX_MIMO_3P3T</text>
<text x="36.8" y="183.6">B7_DRX_MIMO2_SW</text>
<text x="37.5" y="181">B41_DRX_MIMO2_SW</text>
<text x="79.8" y="183.1">2</text>
<text x="79.9" y="180.3">6</text>
<text x="81.8" y="181">RF3</text>
<text x="81.8" y="183.6">RF4</text>
<text x="89.4" y="184.4" transform="rotate(-90 89.4 184.4)">GND</text>
<text x="93.9" y="181">SDATA</text>
<text x="94.7" y="183.6">SCLK</text>
<text x="98.7" y="180.4">7</text>
<text x="98.7" y="182.9">8</text>
<text x="130.2" y="183.6">SDR_RFFE5_CLK</text>
<text x="130.2" y="181">SDR_RFFE5_DATA</text>
<text x="142.2" y="181.7">C1204</text>
<text x="142.3" y="184.2">104</text>
<text x="90.1" y="187.1" transform="rotate(-90 90.1 187.1)">9</text>
<text x="91.4" y="186.7">MXD8648RT</text>
<text x="183.1" y="191.7">U1205</text>
<text x="187" y="191.1">SFHG52AA002</text>
<text x="164.3" y="196.7">2.7NH ±0.1NH 300mA 0201</text>
<text x="170.2" y="193.2">C1222</text>
<text x="252" y="195">B40_DRX_MIMO</text>
<text x="154.1" y="198.4">B40_DRX_MIMO2_SW</text>
<text x="180.3" y="200">L1212</text>
<text x="180.3" y="201.3">9.1NH</text>
<text x="200.6" y="200">6.2NH</text>
<text x="200.6" y="198.8">L1214</text>
</g>
<g font-size="1">
<text x="54.7" y="15.5">B41_DRX_MIMO</text>
<text x="92.8" y="15.5">B41_DRX_MIMO_LNA</text>
<text x="172.6" y="18">SDR_GRFC5</text>
<text x="49.9" y="29.4">B7_DRX_MIMO</text>
<text x="93" y="29.4">B7_DRX_MIMO_LNA</text>
<text x="171" y="28.2">SDR_DRX1_DRX5</text>
<text x="213.2" y="28.2">SDR_DRX1</text>
<text x="167" y="34.5">VDD_RF_2P7</text>
<text x="205.6" y="33.3">SDR_DRX5</text>
<text x="50.9" y="45.9">B40_DRX_MIMO</text>
<text x="91.5" y="45.9">B40_DRX_MIMO_LNA</text>
<text x="176.1" y="49.7">SDR_GRFC19</text>
<text x="174.9" y="59.9">SDR_PRX1_PRX5</text>
<text x="217" y="59.9">SDR_PRX1</text>
<text x="209.4" y="65">SDR_PRX5</text>
<text x="32" y="67.5">B7_DRX_MIMO2_SW</text>
<text x="57.2" y="67.5">1</text>
<text x="69.4" y="67.5">4</text>
<text x="74.6" y="67.5">B7_DRX_MIMO</text>
<text x="170.8" y="67.5">VDD_RF_2P7</text>
<text x="62" y="72.9" transform="rotate(-90 62 72.9)">2</text>
<text x="63.3" y="72.9" transform="rotate(-90 63.3 72.9)">3</text>
<text x="64.5" y="72.9" transform="rotate(-90 64.5 72.9)">5</text>
<text x="240.5" y="76.4">滤除干扰</text>
<text x="251.2" y="77.2">VREG_L15A_1P7</text>
<text x="165.1" y="86.5">B41_DRX_MIMO_LNA</text>
<text x="166.6" y="85.3">B7_DRX_MIMO_LNA</text>
<text x="167.1" y="87.8">n40_RX_LNA</text>
<text x="255.2" y="89.7">VREG_S4A_1P8</text>
<text x="46.1" y="92.9">B3_DRX_MIMO</text>
<text x="84.2" y="92.9">B3_DRX_MIMO_LNA</text>
<text x="164.9" y="95.4">n1_RX_LNA</text>
<text x="166.1" y="94.1">n3_RX_LNA</text>
<text x="165.9" y="105.6">n41_RX_LNA</text>
<text x="166.1" y="106.8">n7_RX_LNA</text>
<text x="225.6" y="105.6">SDR_DRX1_DRX5</text>
<text x="48.6" y="111.9">B1_DRX_MIMO</text>
<text x="86.7" y="111.9">B1_DRX_MIMO_LNA</text>
<text x="227.2" y="110.6">SDR_DRX3</text>
<text x="158.8" y="119.5">B40_DRX_MIMO_LNA</text>
<text x="164.1" y="117">B1_DRX_MIMO_LNA</text>
<text x="164.1" y="118.3">B3_DRX_MIMO_LNA</text>
<text x="225.9" y="115.7">SDR_PRX3</text>
<text x="224.4" y="120.8">SDR_PRX1_PRX5</text>
<text x="100.6" y="130.9">B1_DRX_MIMO</text>
<text x="177.9" y="130.9">GND</text>
<text x="222.8" y="129.7">SDR_RFFE5_DATA</text>
<text x="223.1" y="130.9">SDR_RFFE5_CLK</text>
<text x="27.7" y="133.5">B1_3_DRX_MIMO2_SW</text>
<text x="101.9" y="137">B3_DRX_MIMO</text>
<text x="156.1" y="160.1">B41_DRX_MIMO2_SW</text>
<text x="179" y="160.1">1</text>
<text x="191.2" y="160.1">4</text>
<text x="203.1" y="160.1">B41_DRX_MIMO</text>
<text x="183.8" y="165.5" transform="rotate(-90 183.8 165.5)">2</text>
<text x="185.1" y="165.5" transform="rotate(-90 185.1 165.5)">3</text>
<text x="186.3" y="165.5" transform="rotate(-90 186.3 165.5)">5</text>
<text x="94.9" y="172.8">U1202</text>
<text x="53.1" y="175.4">B1_3_DRX_MIMO2_SW</text>
<text x="53.3" y="177.9">B40_DRX_MIMO2_SW</text>
<text x="102.5" y="175.4">MHB_DRX_MIMO_3P3T</text>
<text x="138.5" y="176.6">VREG_S4A_1P8</text>
<text x="53.3" y="180.4">B41_DRX_MIMO2_SW</text>
<text x="53.6" y="183">B7_DRX_MIMO2_SW</text>
<text x="108.6" y="180.4">SDR_RFFE5_DATA</text>
<text x="108.9" y="183">SDR_RFFE5_CLK</text>
<text x="158.7" y="194.4">B40_DRX_MIMO2_SW</text>
<text x="181.5" y="194.4">1</text>
<text x="193.8" y="194.4">4</text>
<text x="217.1" y="193.1">B40_DRX_MIMO</text>
<text x="186.3" y="199.7" transform="rotate(-90 186.3 199.7)">2</text>
<text x="187.6" y="199.7" transform="rotate(-90 187.6 199.7)">3</text>
<text x="188.9" y="199.7" transform="rotate(-90 188.9 199.7)">5</text>
</g>
<g font-size=".8">
<text x="58.6" y="68">INPUT</text>
<text x="62.5" y="71.4" transform="rotate(-90 62.5 71.4)">GND-2</text>
<text x="63.8" y="71.4" transform="rotate(-90 63.8 71.4)">GND-3</text>
<text x="65.1" y="71.4" transform="rotate(-90 65.1 71.4)">GND-1</text>
<text x="65.1" y="68">OUTPUT</text>
<text x="180.4" y="160.6">INPUT</text>
<text x="186.9" y="160.6">OUTPUT</text>
<text x="184.4" y="164" transform="rotate(-90 184.4 164)">GND-2</text>
<text x="185.6" y="164" transform="rotate(-90 185.6 164)">GND-3</text>
<text x="186.9" y="164" transform="rotate(-90 186.9 164)">GND-1</text>
<text x="183" y="194.9">INPUT</text>
<text x="189.5" y="194.9">OUTPUT</text>
<text x="186.9" y="198.3" transform="rotate(-90 186.9 198.3)">GND-2</text>
<text x="188.2" y="198.3" transform="rotate(-90 188.2 198.3)">GND-3</text>
<text x="189.4" y="198.3" transform="rotate(-90 189.4 198.3)">GND-1</text>
</g>
</svg>
